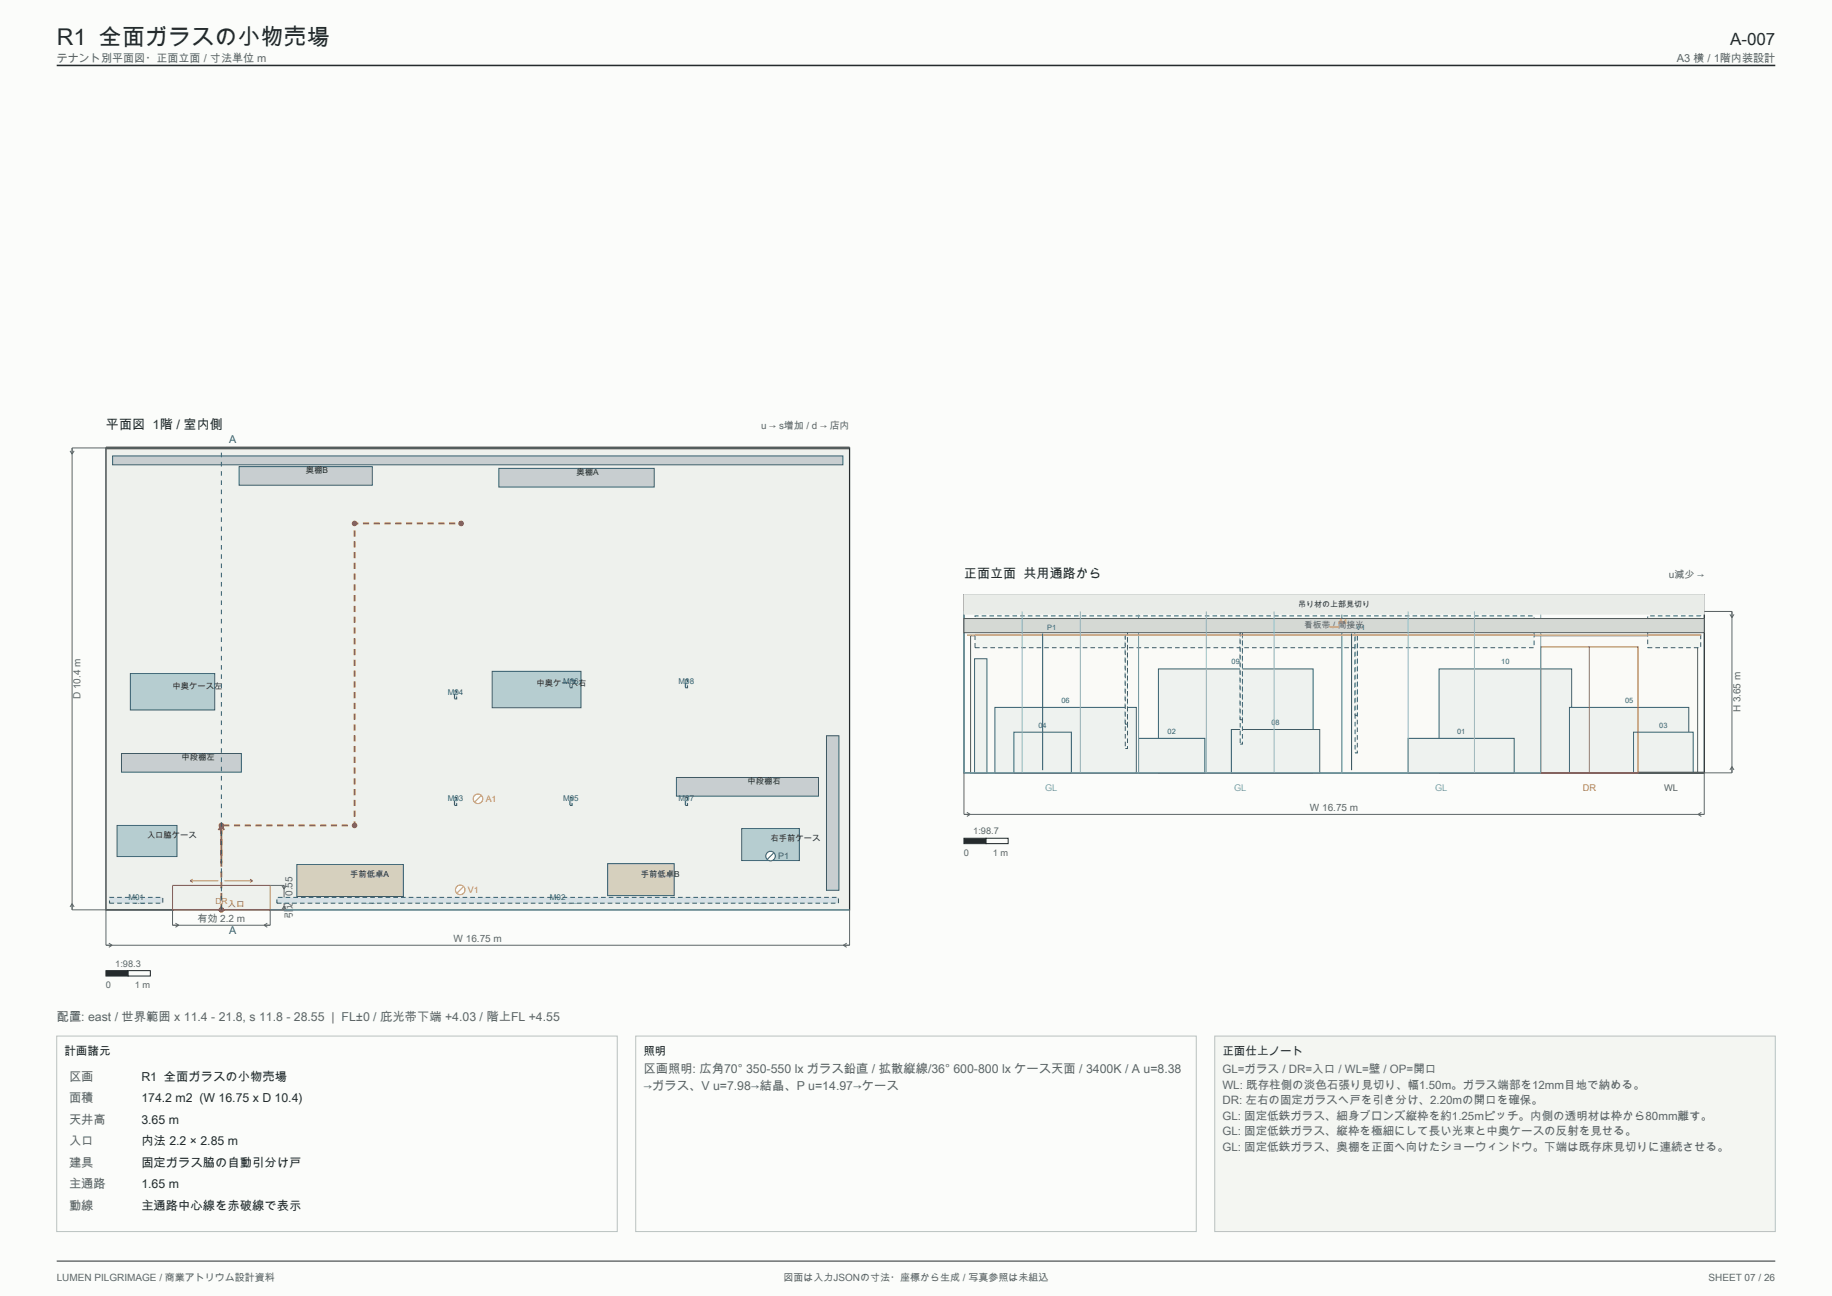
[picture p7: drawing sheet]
<svg xmlns="http://www.w3.org/2000/svg" width="420mm" height="297mm" viewBox="0 0 420 297" stroke-linecap="round" stroke-linejoin="round" font-family="sans-serif">
<path d="M0 0h420v297h-420z" fill-rule="evenodd" fill="#fbfcfa" stroke="#fbfcfa" stroke-width=".23"/>
<path d="M13 15h394" fill="none" stroke="#252b2d" stroke-width=".35"/>
<path d="M13 289h394" fill="none" stroke="#252b2d" stroke-width=".23"/>
<path d="M24.3 102.7h170.5v105.8h-170.5z" fill-rule="evenodd" fill="#eef1ed" stroke="#252b2d" stroke-width=".28"/>
<path d="M24.3 102.7h170.5" fill="none" stroke="#535d5d" stroke-width=".63" stroke-linecap="butt"/>
<path d="M24.3 208.5h15.3" fill="none" stroke="#535d5d" stroke-width=".39"/>
<path d="M39.6 208.5h22.3" fill="none" stroke="#b7644d" stroke-width=".39"/>
<path d="M39.6 202.9v5.6M43.6 201.8h6.4M43.6 201.8l.6 .4M44.2 201.5l-.6 .3M51.5 201.8h6.4M57.3 201.5l.6 .3M57.9 201.8l-.6 .4M61.9 202.9v5.6" fill="none" stroke="#b7644d" stroke-width=".23"/>
<path d="M39.6 202.9h22.3" fill="none" stroke="#b7644d" stroke-width=".26"/>
<path d="M61.9 208.5h132.9" fill="none" stroke="#6ca8ad" stroke-width=".26"/>
<path d="M40.2 211.6l.8 .4-.8 .5M61.3 211.6l-.8 .4 .8 .5M61.9 202.9h3.2v5.6h-3.2v3.5h-22.3v-3.5M64.7 208.4l.4-.7 .5 .7M64.7 203l.4 .7 .5-.7" fill="none" stroke="#5c6669" stroke-width=".23"/>
<g fill="#d6d0be" stroke="#355f70" stroke-width=".23">
<path d="M68.1 198.1h24.4v7.4h-24.4z" fill-rule="evenodd"/>
<path d="M139.3 197.9h15.3v7.3h-15.3z" fill-rule="evenodd"/>
</g>
<g fill="#b6cdd0" stroke="#355f70" stroke-width=".23">
<path d="M26.8 189.2h13.8v7.1h-13.8z" fill-rule="evenodd"/>
<path d="M170 189.9h13.3v7.3h-13.3z" fill-rule="evenodd"/>
</g>
<g fill="#c8ced0" stroke="#355f70" stroke-width=".23">
<path d="M27.9 172.7h27.4v4.3h-27.4z" fill-rule="evenodd"/>
<path d="M155.1 178.2h32.5v4.2h-32.5z" fill-rule="evenodd"/>
</g>
<g fill="#b6cdd0" stroke="#355f70" stroke-width=".23">
<path d="M29.9 154.4h19.3v8.3h-19.3z" fill-rule="evenodd"/>
<path d="M112.8 153.8h20.4v8.4h-20.4z" fill-rule="evenodd"/>
</g>
<g fill="#c8ced0" stroke="#355f70" stroke-width=".23">
<path d="M114.4 107.3h35.6v4.3h-35.6z" fill-rule="evenodd"/>
<path d="M54.8 106.9h30.6v4.3h-30.6z" fill-rule="evenodd"/>
<path d="M25.8 104.5h167.4v2h-167.4z" fill-rule="evenodd"/>
<path d="M189.5 168.6h2.8v35.4h-2.8z" fill-rule="evenodd"/>
</g>
<g fill="#d5e0e5" stroke="#355f70" stroke-width=".25" stroke-dasharray="1.1 .7" stroke-linecap="butt">
<path d="M25.1 205.7h12.2v1.3h-12.2z" fill-rule="evenodd"/>
<path d="M63.5 205.7h128.7v1.3h-128.7z" fill-rule="evenodd"/>
<path d="M104.2 182.8h.5v1.8h-.5z" fill-rule="evenodd"/>
<path d="M104.2 158.3h.5v1.9h-.5z" fill-rule="evenodd"/>
<path d="M130.6 182.8h.6v1.8h-.6z" fill-rule="evenodd"/>
<path d="M130.6 155.8h.6v1.8h-.6z" fill-rule="evenodd"/>
<path d="M157.1 182.8h.5v1.8h-.5z" fill-rule="evenodd"/>
<path d="M157.1 155.8h.5v1.8h-.5z" fill-rule="evenodd"/>
</g>
<circle cx="109.6" cy="183.1" r="1.09" fill="#fbfcfa" stroke="#d89b36" stroke-width=".25"/>
<path d="M110.3 182.4l-1.4 1.4" fill="none" stroke="#d89b36" stroke-width=".23"/>
<circle cx="105.5" cy="203.9" r="1.09" fill="#fbfcfa" stroke="#d89b36" stroke-width=".25"/>
<path d="M106.2 203.2l-1.4 1.4" fill="none" stroke="#d89b36" stroke-width=".23"/>
<circle cx="176.7" cy="196.2" r="1.09" fill="#fbfcfa" stroke="#355f70" stroke-width=".25"/>
<path d="M177.4 195.5l-1.5 1.4" fill="none" stroke="#355f70" stroke-width=".23"/>
<path d="M50.8 208.5v-19.3h30.5v-69.2h24.4" fill="none" stroke="#b33d38" stroke-width=".41" stroke-dasharray="1.4 1.1" stroke-linecap="butt"/>
<path d="M50.8 189.2v8.7M50.8 189.2l-.7 1M50.8 189.2l.6 1" fill="none" stroke="#b33d38" stroke-width=".41"/>
<g fill="#b33d38">
<circle cx="50.8" cy="208.5" r=".64"/>
<circle cx="50.8" cy="189.2" r=".64"/>
<circle cx="81.3" cy="189.2" r=".64"/>
<circle cx="81.3" cy="120" r=".64"/>
<circle cx="105.7" cy="120" r=".64"/>
</g>
<path d="M50.8 208.5v-105.8" fill="none" stroke="#355f70" stroke-width=".23" stroke-dasharray="1.1 1.1" stroke-linecap="butt"/>
<path d="M16.1 103.3l.4 .8 .5-.8M24.3 102.7h-7.8v105.8h7.8v8.1h170.5v-8.1M16.1 207.8l.4-.7 .5 .7M25 216.1l.7 .5-.7 .5M194.1 216.1l-.7 .5 .7 .5" fill="none" stroke="#5c6669" stroke-width=".23"/>
<path d="M24.3 222.4h5.1v1.3h-5.1z" fill-rule="evenodd" fill="#252b2d" stroke="#252b2d" stroke-width=".23"/>
<path d="M29.4 222.4h5.1v1.3h-5.1z" fill-rule="evenodd" fill="#fbfcfa" stroke="#252b2d" stroke-width=".23"/>
<path d="M221 136.3h169.7v40.8h-169.7z" fill-rule="evenodd" fill="#fbfcfa" stroke="#252b2d" stroke-width=".28"/>
<path d="M222.5 145.7h166.7v31.4h-166.7z" fill-rule="evenodd" fill="#fafaf7" stroke="#535d5d" stroke-width=".23"/>
<g fill="#eef2ef" stroke="#355f70" stroke-width=".23">
<path d="M329.9 153.3h30.4v23.8h-30.4z" fill-rule="evenodd"/>
<path d="M265.6 153.3h35.4v23.8h-35.4z" fill-rule="evenodd"/>
<path d="M282.3 167.2h20.3v9.9h-20.3z" fill-rule="evenodd"/>
<path d="M365.9 167.2h19.2v9.9h-19.2z" fill-rule="evenodd"/>
<path d="M359.8 162.1h27.4v15h-27.4z" fill-rule="evenodd"/>
<path d="M228.1 162.1h32.4v15h-32.4z" fill-rule="evenodd"/>
<path d="M374.5 167.8h13.7v9.3h-13.7z" fill-rule="evenodd"/>
<path d="M232.4 167.8h13.2v9.3h-13.2z" fill-rule="evenodd"/>
<path d="M223.4 151h2.9v26.1h-2.9z" fill-rule="evenodd"/>
<path d="M261 169.2h15.2v7.9h-15.2z" fill-rule="evenodd"/>
<path d="M322.8 169.2h24.3v7.9h-24.3z" fill-rule="evenodd"/>
</g>
<g fill="#f1f5f1" stroke="#355f70" stroke-width=".23" stroke-dasharray="1.1 .7" stroke-linecap="butt">
<path d="M377.7 141.1h12.2v7.3h-12.2z" fill-rule="evenodd"/>
<path d="M223.5 141.1h128.2v7.3h-128.2z" fill-rule="evenodd"/>
<path d="M310.7 142.2h.5v30.3h-.5z" fill-rule="evenodd"/>
<path d="M310.7 142.2h.5v21.7h-.5z" fill-rule="evenodd"/>
<path d="M284.3 142.2h.5v28.3h-.5z" fill-rule="evenodd"/>
<path d="M284.3 142.2h.5v22.7h-.5z" fill-rule="evenodd"/>
<path d="M258 142.2h.5v29.3h-.5z" fill-rule="evenodd"/>
<path d="M258 142.2h.5v23.8h-.5z" fill-rule="evenodd"/>
</g>
<path d="M375.5 177.1h15.2" fill="none" stroke="#535d5d" stroke-width=".53"/>
<path d="M353.2 148.2h22.3v28.9h-22.3z" fill="none" stroke="#b7644d" stroke-width=".26"/>
<path d="M221 140.1h40v37h-40zM261 140.1h46.6v37h-46.6zM307.6 140.1h45.6v37h-45.6z" fill="none" stroke="#6ca8ad" stroke-width=".23"/>
<path d="M221 140.1h169.7" fill="none" stroke="#535d5d" stroke-width=".42"/>
<path d="M221 141.7h169.7v3.3h-169.7z" fill-rule="evenodd" fill="#d5d9d4" stroke="#535d5d" stroke-width=".23"/>
<path d="M221.7 145.5h168.3" fill="none" stroke="#d89b36" stroke-width=".3"/>
<path d="M221 136.3h169.7v4.4h-169.7z" fill-rule="evenodd" fill="#e9ece8" stroke="#e9ece8" stroke-width=".23"/>
<path d="M364.4 148.2v28.9" fill="none" stroke="#b7644d" stroke-width=".23"/>
<path d="M234.3 140.1v37M247.7 140.1v37M276.6 140.1v37M292.1 140.1v37M322.8 140.1v37M338 140.1v37" fill="none" stroke="#8fbabd" stroke-width=".23"/>
<path d="M304.7 143.7h2.2" fill="none" stroke="#d89b36" stroke-width=".25"/>
<path d="M239 145.2v31.3M309.9 145.2v31.3" fill="none" stroke="#355f70" stroke-width=".25"/>
<path d="M390.7 140.1h6.4v37h-6.4v9.5h-169.7v-9.5M396.6 140.8l.5 .7 .4-.7M396.6 176.4l.5-.7 .4 .7M221.7 186.2l.7 .4-.7 .5M390 186.2l-.7 .4 .7 .5" fill="none" stroke="#5c6669" stroke-width=".23"/>
<path d="M221 192.1h5.1v1.2h-5.1z" fill-rule="evenodd" fill="#252b2d" stroke="#252b2d" stroke-width=".23"/>
<path d="M226.1 192.1h5v1.2h-5z" fill-rule="evenodd" fill="#fbfcfa" stroke="#252b2d" stroke-width=".23"/>
<g fill="#fbfcfa" stroke="#b9c1bf" stroke-width=".23">
<path d="M13 237.4h128.5v44.8h-128.5z" fill-rule="evenodd"/>
<path d="M145.7 237.4h128.6v44.8h-128.6z" fill-rule="evenodd"/>
</g>
<path d="M278.5 237.4h128.5v44.8h-128.5z" fill-rule="evenodd" fill="#f4f6f2" stroke="#b9c1bf" stroke-width=".23"/>
<text font-size="5.3" fill="#252b2d" x="13" y="10.2">R1 全面ガラスの小物売場</text>
<text font-size="3.9" fill="#252b2d" x="396.6" y="10.2">A-007</text>
<g font-size="3" fill="#252b2d">
<text x="24.3" y="98.4">平面図 1階 / 室内側</text>
<text x="221" y="132.4">正面立面 共用通路から</text>
</g>
<g font-size="2.8" fill="#5c6669">
<text x="13" y="233.9">配置: east / 世界範囲 x 11.4 - 21.8, s 11.8 - 28.55 | FL±0 / 庇光帯下端 +4.03 / 階上FL +4.55</text>
<text x="147.5" y="245.9">区画照明: 広角70° 350-550 lx ガラス鉛直 / 拡散縦線/36° 600-800 lx ケース天面 / 3400K / A u=8.38</text>
<text x="15.8" y="247.7">区画</text>
<text x="147.5" y="249.7">→ガラス、V u=7.98→結晶、P u=14.97→ケース</text>
<text x="15.8" y="252.6">面積</text>
<text x="15.8" y="257.5">天井高</text>
<text x="15.8" y="262.5">入口</text>
<text x="15.8" y="267.4">建具</text>
<text x="15.8" y="272.4">主通路</text>
<text x="15.8" y="277.3">動線</text>
</g>
<g font-size="2.8" fill="#252b2d">
<text x="32.4" y="247.7">R1 全面ガラスの小物売場</text>
<text x="32.4" y="252.6">174.2 m2 (W 16.75 x D 10.4)</text>
<text x="32.4" y="257.5">3.65 m</text>
<text x="32.4" y="262.5">内法 2.2 × 2.85 m</text>
<text x="32.4" y="267.4">固定ガラス脇の自動引分け戸</text>
<text x="32.4" y="272.4">1.65 m</text>
<text x="32.4" y="277.3">主通路中心線を赤破線で表示</text>
</g>
<g font-size="2.6" fill="#252b2d">
<text x="14.8" y="241.7">計画諸元</text>
<text x="147.5" y="241.7">照明</text>
<text x="280.3" y="241.7">正面仕上ノート</text>
</g>
<g font-size="2.6" fill="#5c6669">
<text x="280.3" y="245.9">GL=ガラス / DR=入口 / WL=壁 / OP=開口</text>
<text x="280.3" y="249.5">WL: 既存柱側の淡色石張り見切り、幅1.50m。ガラス端部を12mm目地で納める。</text>
<text x="280.3" y="253">DR: 左右の固定ガラスへ戸を引き分け、2.20mの開口を確保。</text>
<text x="280.3" y="256.6">GL: 固定低鉄ガラス、細身ブロンズ縦枠を約1.25mピッチ。内側の透明材は枠から80mm離す。</text>
<text x="280.3" y="260.2">GL: 固定低鉄ガラス、縦枠を極細にして長い光束と中奥ケースの反射を見せる。</text>
<text x="280.3" y="263.8">GL: 固定低鉄ガラス、奥棚を正面へ向けたショーウィンドウ。下端は既存床見切りに連続させる。</text>
</g>
<g font-size="2.5" fill="#5c6669">
<text x="13" y="14.1">テナント別平面図・正面立面 / 寸法単位 m</text>
<text x="384.4" y="14.1">A3 横 / 1階内装設計</text>
</g>
<g font-size="2.5" fill="#355f70">
<text x="52.5" y="101.6">A</text>
<text x="52.5" y="214.1">A</text>
</g>
<g font-size="2.3" fill="#5c6669">
<text x="174.5" y="98.4">u → s増加 / d → 店内</text>
<text x="382.6" y="132.4">u減少 →</text>
<text x="18.5" y="160.2" transform="rotate(-90 18.5 160.2)">D 10.4 m</text>
<text x="399" y="163.3" transform="rotate(-90 399 163.3)">H 3.65 m</text>
<text x="300.3" y="185.9">W 16.75 m</text>
<text x="67.1" y="208.3" transform="rotate(-90 67.1 208.3)">込 0.55</text>
<text x="45.3" y="211.3">有効 2.2 m</text>
<text x="67.1" y="210.5" transform="rotate(-90 67.1 210.5)">引</text>
<text x="104" y="215.9">W 16.75 m</text>
<text x="13" y="293.6">LUMEN PILGRIMAGE / 商業アトリウム設計資料</text>
<text x="179.6" y="293.6">図面は入力JSONの寸法・座標から生成 / 写真参照は未組込</text>
<text x="391.7" y="293.6">SHEET 07 / 26</text>
</g>
<g font-size="2.1" fill="#6ca8ad">
<text x="239.6" y="181.3">GL</text>
<text x="282.9" y="181.3">GL</text>
<text x="329" y="181.3">GL</text>
</g>
<text font-size="2.1" fill="#b7644d" x="362.8" y="181.3">DR</text>
<text font-size="2.1" fill="#535d5d" x="381.5" y="181.3">WL</text>
<g font-size="2.1" fill="#5c6669">
<text x="223.1" y="191.2">1:98.7</text>
<text x="221" y="196.2">0</text>
<text x="227.6" y="196.2">1 m</text>
<text x="26.4" y="221.6">1:98.3</text>
<text x="24.3" y="226.5">0</text>
<text x="30.9" y="226.5">1 m</text>
</g>
<text font-size="2" fill="#5c6669" x="299" y="143.9">看板帯 / 間接光</text>
<g font-size="2" fill="#d89b36">
<text x="111.3" y="183.8">A1</text>
<text x="107.3" y="204.6">V1</text>
</g>
<text font-size="2" fill="#355f70" x="178.4" y="196.9">P1</text>
<text font-size="2" fill="#b33d38" x="52.2" y="207.8">入口</text>
<g font-size="1.9" fill="#252b2d">
<text x="70.1" y="108.4">奥棚B</text>
<text x="132.2" y="108.8">奥棚A</text>
<text x="39.6" y="157.8">中奥ケース左</text>
<text x="123" y="157.3">中奥ケース右</text>
<text x="41.6" y="174.1">中段棚左</text>
<text x="171.4" y="179.6">中段棚右</text>
<text x="33.7" y="192">入口脇ケース</text>
<text x="176.7" y="192.8">右手前ケース</text>
<text x="80.3" y="201.1">手前低卓A</text>
<text x="146.9" y="200.9">手前低卓B</text>
</g>
<text font-size="1.9" fill="#535d5d" x="30.5" y="207.1">WL</text>
<text font-size="1.9" fill="#b7644d" x="49.4" y="207.1">DR</text>
<g font-size="1.9" fill="#6ca8ad">
<text x="83.6" y="207.1">GL</text>
<text x="129.9" y="207.1">GL</text>
<text x="173.4" y="207.1">GL</text>
</g>
<text font-size="1.8" fill="#303336" x="297.6" y="139.2">吊り材の上部見切り</text>
<g font-size="1.8" fill="#355f70">
<text x="102.7" y="159.2">M04</text>
<text x="129.1" y="156.7">M06</text>
<text x="155.6" y="156.7">M08</text>
<text x="102.7" y="183.7">M03</text>
<text x="129.1" y="183.7">M05</text>
<text x="155.6" y="183.7">M07</text>
<text x="29.4" y="206.3">M01</text>
<text x="126.1" y="206.3">M02</text>
</g>
<text font-size="1.7" fill="#d89b36" x="306.9" y="143">A1</text>
<g font-size="1.7" fill="#355f70">
<text x="240.1" y="144.5">P1</text>
<text x="310.9" y="144.5">V1</text>
<text x="282.4" y="152.2">09</text>
<text x="344.2" y="152.2">10</text>
<text x="243.4" y="161.1">06</text>
<text x="372.5" y="161.1">05</text>
<text x="238.1" y="166.7">04</text>
<text x="291.5" y="166.1">08</text>
<text x="374.6" y="166.1">07</text>
<text x="380.4" y="166.7">03</text>
<text x="267.7" y="168.1">02</text>
<text x="334" y="168.1">01</text>
</g>
<text font-size="1.7" fill="#535d5d" x="304.9" y="144.6">11</text>
</svg>
